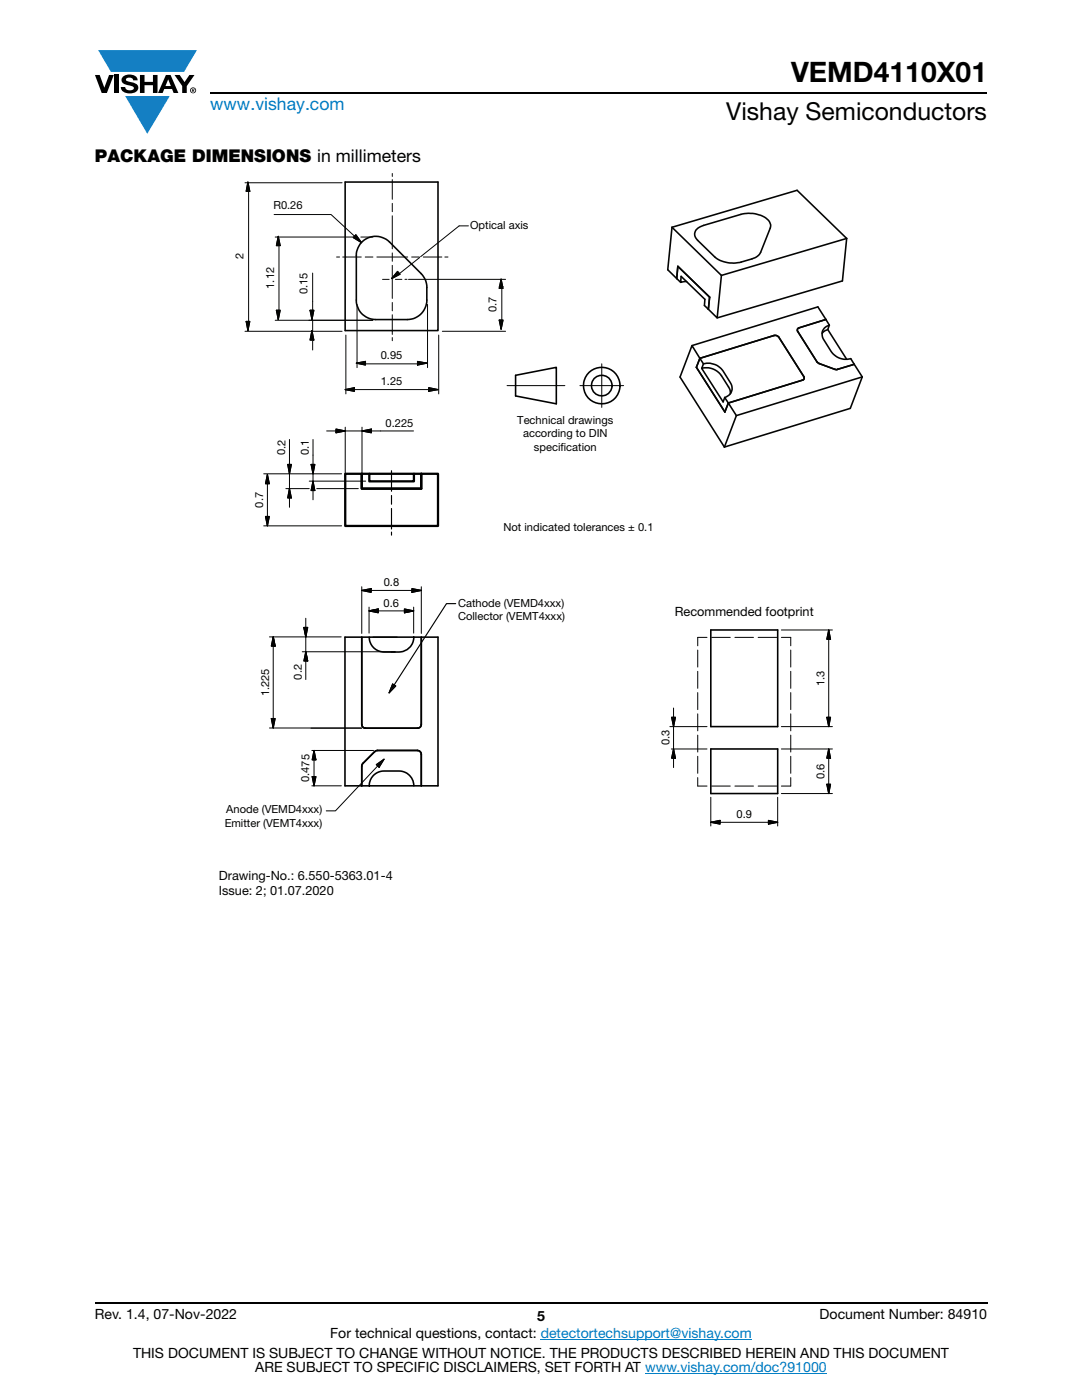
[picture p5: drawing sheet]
<svg xmlns="http://www.w3.org/2000/svg" width="216mm" height="279mm" viewBox="0 0 216 279" stroke-linecap="round" stroke-linejoin="round" font-family="sans-serif">
<g fill="#147fc3">
<path d="M19.6 10h19.7l-2.6 4.3h-1.1h-13.5z"/>
<path d="M25 19.2h8.9l-4.5 7.5z"/>
</g>
<g fill="#000">
<path d="M18.9 15h1l.9 2.5 1-2.5h.9l-1.4 3.6h-1zM22.9 15h.9v3.6h-.9zM24.6 15.3a2.1 2.1 0 0 1 2.8 .3l.1 .4h-.9a.79 .79 0 0 0-.7-.5 .79 .79 0 0 0-.8 .4l.3 .3 1 .2a1.08 1.08 0 0 1 1.2 1 1.08 1.08 0 0 1-1.1 1.2 1.73 1.73 0 0 1-2.4-1.2h.9a.96 .96 0 0 0 .8 .6 .96 .96 0 0 0 .9-.4 1.31 1.31 0 0 0-1.2-.6 1.03 1.03 0 0 1-1.1-.6 1.03 1.03 0 0 1 .2-1.1zM27.9 15h.9v1.3h1.7v-1.3h.9v3.6h-.9v-1.6h-1.7v1.6h-.9zM34.8 15h1.1l.9 1.4 1-1.4h1l-1.5 2.2v1.4h-.9v-1.4z"/>
<path d="M33.6 15.9l.5 1.3h-1.1zM33.1 15l-1.6 3.6h1l.3-.8h1.5l.3 .8h1l-1.6-3.6z"/>
<path d="M38.4 17.8h.2v.2h-.2zM38.3 17.7v.7h.1v-.3l.4 .3-.2-.3 .2-.2-.1-.2z"/>
<path d="M38.1 18a.46 .46 0 0 1 .9 0 .46 .46 0 0 1-.9 0zM37.9 18a.6 .6 0 0 0 1.2 0 .6 .6 0 0 0-1.2 0z"/>
</g>
<path d="M42 18.6h155M18.9 260h178.1" fill="none" stroke="#000" stroke-width=".36"/>
<path d="M107.9 267.3h42.1M128.7 274h36.3" fill="none" stroke="#007ec4" stroke-width=".2"/>
<g fill="none" stroke="#040503" stroke-width=".32">
<path d="M68.9 36.3h18.5v29.7h-18.5zM72.1 48.4a3.9 3.9 0 0 1 5.6-.1l6.3 6.3a3.8 3.8 0 0 1 1.2 2.8v2.5a3.9 3.9 0 0 1-3.9 3.9h-6.3a3.9 3.9 0 0 1-3.9-3.9v-9.3l.3-1.2zM134.1 45.4l-.9 8.4 1.8 1.8M134.1 45.4l9.8 9.6M134.1 45.4l25-7.4 9.8 9.6M135 55.6l.3-2.5 6.3 6.2M135 55.6l.8 .7M137 56.2l-1.2 .1 .1-1.1 4.8 4.5-.1 1.3 .7 .7M139.1 45.7l1.3-.7 7.4-2.2a5.8 5.8 0 0 1 5.7 1.3l.3 .8-.1 .4-1.9 5.1a2.62 2.62 0 0 1-1.8 1.3l-2.1 .6a6 6 0 0 1-5.3-1l-3.4-3.3a1.47 1.47 0 0 1-.1-2.3zM141.6 59.3l-.3 2.4M143.9 55l-.8 8.4-1.8-1.7M168.9 47.6l-.8 8.5-25 7.3"/>
<path d="M168.9 47.6l-25 7.4M139.6 71.5l-.6 1.8 5.6 8.9M139.6 71.5l-1.5-2.5-2.4 6.3 8.8 13.9M140 73.5a3.6 3.6 0 0 1 3.9 1.5l1.7 2.7 .1 .9M140 73.5l4.3 6.7 .3-.9M140.4 72.6a3.7 3.7 0 0 1 3.9 1.5l1.4 2.2a1.91 1.91 0 0 1-1.1 3M140.4 72.6l-.4 .9M154.4 67l-14.8 4.5 .8 1.1M154.4 67l-14.8 4.5M154.4 67h.5l.5 .3 5 7.8v.6l-.3 .2M160.1 75.9l-14.8 4.5-.7-1.1M160.1 75.9l-14.8 4.5"/>
<path d="M163 72.2l.4 .3M163.4 72.6l3.2 1.1h.5M164.8 63.8l.7 1.1M164.8 63.8l-5.3 1.6-.3 .1-.1 .4 3.9 6.3M164.8 63.8l-1.6-2.6-25.1 7.8M165.2 65.8l-.6 .2-.6 .5M165.5 64.9l-.3 .9 3.7 5.9M165.5 64.9a1.86 1.86 0 0 0-1.1 3l1.4 2.2a3.5 3.5 0 0 0 4 1.5l2.3 3.6M166.6 73.7h.5M170.5 72.7l-3.4 1M172.1 75.2l-2.4 6.3-25.2 7.7M172.1 75.2l-25.2 7.7"/>
<path d="M145.3 80.4l-.7 1.8M145.3 80.4l1.6 2.5M146.9 82.9l-2.4 6.3"/>
</g>
<path d="M49.5 64.2v1.8" fill="none" stroke="#040503" stroke-width=".23"/>
<path d="M49.1 64.2h.7l-.3 1.8z" fill="#040503"/>
<path d="M49.5 36.3v1.9M49.1 64.2h.7l-.3 1.8z" fill="none" stroke="#040503" stroke-width=".23"/>
<path d="M49.5 36.3l.3 1.9h-.7z" fill="#040503"/>
<path d="M49.5 36.3l.3 1.9h-.7zM68.9 77.7h1.8" fill="none" stroke="#040503" stroke-width=".23"/>
<path d="M68.9 77.8l1.8-.4v.7z" fill="#040503"/>
<path d="M68.9 77.8l1.8-.4v.7zM85.5 77.8h1.9" fill="none" stroke="#040503" stroke-width=".23"/>
<path d="M85.5 77.4l1.9 .3-1.9 .4z" fill="#040503"/>
<path d="M85.5 77.4l1.9 .3-1.9 .4z" fill="none" stroke="#040503" stroke-width=".23"/>
<path d="M79.3 54.2l.5 .5-1.7 .9z" fill="#040503"/>
<path d="M79.3 54.2l.5 .5-1.7 .9zM79.6 54.5l-1.4 1 1.1-1.3 .5 .5-1.6 .9M71.1 72.5h1.8" fill="none" stroke="#040503" stroke-width=".23"/>
<path d="M71.1 72.5l1.8-.4v.8z" fill="#040503"/>
<path d="M71.1 72.5l1.8-.4v.8zM83.3 72.5h1.9" fill="none" stroke="#040503" stroke-width=".23"/>
<path d="M83.3 72.1l1.9 .4-1.9 .4z" fill="#040503"/>
<path d="M55.5 61.9v1.9M83.3 72.1l1.9 .4-1.9 .4z" fill="none" stroke="#040503" stroke-width=".23"/>
<path d="M55.1 61.9h.8l-.4 1.9z" fill="#040503"/>
<path d="M55.5 47.2v1.8M55.1 61.9h.8l-.4 1.9z" fill="none" stroke="#040503" stroke-width=".23"/>
<path d="M55.5 47.2l.4 1.8h-.7z" fill="#040503"/>
<path d="M55.5 47.2l.4 1.8h-.7zM62.2 61.9v1.9" fill="none" stroke="#040503" stroke-width=".23"/>
<path d="M61.9 61.9h.7l-.4 1.9z" fill="#040503"/>
<path d="M61.9 61.9h.7l-.4 1.9zM62.2 66v1.9" fill="none" stroke="#040503" stroke-width=".23"/>
<path d="M62.2 66l.4 1.9h-.7z" fill="#040503"/>
<path d="M62.2 66l.4 1.9h-.7zM100 63.9v1.8" fill="none" stroke="#040503" stroke-width=".23"/>
<path d="M99.6 63.9h.8l-.4 1.8z" fill="#040503"/>
<path d="M100 55.7v1.9M99.6 63.9h.8l-.4 1.8z" fill="none" stroke="#040503" stroke-width=".23"/>
<path d="M100 55.7l.4 1.9h-.8z" fill="#040503"/>
<path d="M70.8 47.1l1.3 1.3M99.6 57.6l.4-1.9 .4 1.9M99.6 57.2h.8M100 55.7l.4 1.9h-.8z" fill="none" stroke="#040503" stroke-width=".23"/>
<path d="M71 46.9l1.1 1.5-1.6-1z" fill="#040503"/>
<path d="M71 46.9l1.1 1.5-1.6-1z" fill="none" stroke="#040503" stroke-width=".23"/>
<g fill="none" stroke="#040503" stroke-width=".2">
<path d="M48.9 36.5h19.4M49.6 38.3v26M78.3 34.6v.6M78.3 35.8v4M54.7 42.8h11.4l4.8 4.5M54.9 47.3h16.1M55.7 49.2v12.9M62.4 54.5v7.6M67.2 51.3h.6M68.4 51.3h3.7M72 47.3h2.4M72.9 51.3h1.5"/>
<path d="M75.2 51.3h6.2M76.3 55.8h1.3M78.3 40.6v1.7M78.3 43.1v6.6M78.3 50.5v1.6M78.3 53v6.6M78.9 55.8h1.3M80.8 55.7h.4M81.5 55.8h19.4M82.1 51.3h1.6M83.7 51.4l-4 3.2M84.5 51.3h3.7"/>
<path d="M88.8 51.3h.6M93.5 45.1h-1.9l-7.7 6.1M100.1 57.3v6.7M48.9 66.1h19.4M54.9 63.9h19.5M62.4 63.9v2.2M62.4 68v1.9M69 66.9v11.7M70.7 77.7h14.8M71.2 60.7v12.7M73.1 72.6h10.4M78.3 60.4v1.6"/>
<path d="M78.3 62.8v3.9M78.3 67.4v.6M85.3 60.7v12.7M87.5 66.9v11.7M88.3 66.1h12.6"/>
</g>
<g fill="none" stroke="#000" stroke-width=".2">
<path d="M101.2 77h11.5M115.7 77h8.7M120.1 72.6v8.7M52.6 94.6h15.6M53.4 96.4v6.7M57 97.5h4.7M57.8 87.7v5M57.8 94.6v2.9M57.8 99.4v1.8M61.7 96h11.3M62.5 94.6v1.4M62.5 97.9v1.8"/>
<path d="M62.5 87.7v5M63.2 97.5h8.3M65.2 86h1.8M68.9 86h3.3M68.9 85.3v10M72.2 85.3v10M74.1 86h8.4M52.6 104.9h15.6M72.2 117.1v9.3M74.1 117.8h8.1M84.1 117.1v9.3M62 145.3h10.2"/>
<path d="M62.2 156.8h5.9M62.2 149.8h12.3M62.7 151.6v3.4M75.4 152.9l-8.5 8.9h-1.8"/>
</g>
<g fill="none" stroke="#000" stroke-width=".32">
<path d="M102.9 74.9l8.1-1.6v7.3l-8.1-1.6zM73.7 127.2h-1.5v17.4M73.7 127.2h8.9a2.97 2.97 0 0 1-3 2.9h-3a2.97 2.97 0 0 1-2.9-2.9zM82.6 127.2h1.5v17.4M72.2 156.8v-4.2l2.8-2.8h8.3a.77 .77 0 0 1 .8 .7v6.3M72.2 144.6a.74 .74 0 0 0 .7 .7h10.4a.73 .73 0 0 0 .8-.7M72.2 144.6v-17.4h-3.4v29.6h4.9M74.7 154.6l.6-.4 1-.3h3.3a2.94 2.94 0 0 1 3 2.9h-8.9l.2-1.2zM84.1 144.6v-17.4h3.3v29.6h-4.8"/>
<circle cx="120.1" cy="77" r="3.6"/>
<circle cx="120.1" cy="77" r="2.05"/>
</g>
<g fill="none" stroke="#000" stroke-width=".23">
<path d="M53.4 94.7v1.8M53.4 94.7l.3 1.8h-.7zM57.4 92.7h.7l-.3 1.9zM57.8 92.7v1.9M57.8 97.5l.3 1.9h-.7zM57.8 97.5v1.9M62.1 92.7h.7l-.3 1.9zM62.5 96l.3 1.9h-.7zM62.5 96v1.9M62.5 92.7v1.9M67 86h1.9M67 85.6l1.9 .4-1.9 .4z"/>
<path d="M72.2 86l1.9-.4v.8zM72.2 86h1.9M78.1 93.9v4.1M78.1 98.9v1.7M53 103.1h.7l-.3 1.8zM53.4 103.1v1.8M72.2 117.8l1.9-.3v.7zM72.2 117.8h1.9M78.1 101.5v4.1M78.1 106.2v.6M82.2 117.8h1.9M82.2 117.5l1.9 .3-1.9 .4z"/>
<path d="M73.6 121.9h1.9M74.4 127.2h4.9M78.1 130.1h.8M62.3 155h.7l-.3 1.8zM62.7 149.8v1.8M62.7 155v1.8M62.7 149.8l.3 1.8h-.7zM75.1 152.6l1.5-1.1-1 1.6z"/>
</g>
<g fill="#000">
<path d="M53.4 94.7l.3 1.8h-.7zM57.4 92.7h.7l-.3 1.9zM57.8 97.5l.3 1.9h-.7zM62.1 92.7h.7l-.3 1.9zM62.5 96l.3 1.9h-.7zM67 85.6l1.9 .4-1.9 .4zM72.2 86l1.9-.4v.8zM53 103.1h.7l-.3 1.8zM72.2 117.8l1.9-.3v.7zM82.2 117.5l1.9 .3-1.9 .4zM62.3 155h.7l-.3 1.8zM62.7 149.8l.3 1.8h-.7z"/>
<path d="M75.1 152.6l1.5-1.1-1 1.6z"/>
</g>
<path d="M68.9 94.6h3.3v2.9h11.9v-2.9h3.3v10.4h-18.5zM73.7 94.6h8.9v1.5h-8.9zM73.7 94.6h-1.5v2.9h11.9v-2.9h-1.5" fill="none" stroke="#000" stroke-width=".46"/>
<path d="M75.1 152.6l1.5-1.1-1 1.6zM76.6 151.5l-1.2 1.4" fill="none" stroke="#232558" stroke-width=".23"/>
<path d="M73.6 121.9l1.9-.4z" fill="#040503"/>
<path d="M73.6 121.9l1.9-.4z" fill="none" stroke="#000" stroke-width=".23"/>
<path d="M73.6 121.9l1.9-.4v.8z" fill="#040503"/>
<path d="M73.6 121.9l1.9-.4v.8zM80.7 121.9h1.8" fill="none" stroke="#000" stroke-width=".23"/>
<path d="M80.7 122.3l1.8-.4z" fill="#040503"/>
<path d="M80.7 122.3l1.8-.4z" fill="none" stroke="#000" stroke-width=".23"/>
<path d="M80.7 121.5l1.8 .4-1.8 .4z" fill="#040503"/>
<path d="M54.5 127.1v1.8M80.7 121.5l1.8 .4-1.8 .4z" fill="none" stroke="#000" stroke-width=".23"/>
<path d="M73.6 121.2v5.2M75.5 121.9h5.2M82.5 121.2v5.2" fill="none" stroke="#000" stroke-width=".2"/>
<path d="M54.5 127.1l.4 1.8z" fill="#040503"/>
<path d="M54.5 127.1l.4 1.8z" fill="none" stroke="#000" stroke-width=".23"/>
<path d="M54.5 127.1l.4 1.8h-.8z" fill="#040503"/>
<path d="M54.5 127.1l.4 1.8h-.8zM54.5 143.4v1.9" fill="none" stroke="#000" stroke-width=".23"/>
<path d="M54.1 143.4h.8l-.4 1.9z" fill="#040503"/>
<path d="M61 125.2v1.9M54.1 143.4h.8l-.4 1.9z" fill="none" stroke="#000" stroke-width=".23"/>
<path d="M53.8 127.1h14.3M54.5 128.9v14.5M53.8 145.3h18.3" fill="none" stroke="#000" stroke-width=".2"/>
<path d="M60.6 125.2l.4 1.9z" fill="#040503"/>
<path d="M60.6 125.2l.4 1.9z" fill="none" stroke="#000" stroke-width=".23"/>
<path d="M60.6 125.2h.8l-.4 1.9z" fill="#040503"/>
<path d="M60.6 125.2h.8l-.4 1.9zM61 130.1v1.8" fill="none" stroke="#000" stroke-width=".23"/>
<path d="M61 130.1l.4 1.8z" fill="#040503"/>
<path d="M61 130.1l.4 1.8z" fill="none" stroke="#000" stroke-width=".23"/>
<path d="M61 130.1l.4 1.8h-.8z" fill="#040503"/>
<path d="M61 130.1l.4 1.8h-.8z" fill="none" stroke="#000" stroke-width=".23"/>
<path d="M60.3 130.1h18.5M61 123.4v1.8M61 127.1v3M61 131.9v3.7" fill="none" stroke="#000" stroke-width=".2"/>
<path d="M78.6 136.7l-1 1.6" fill="none" stroke="#232558" stroke-width=".23"/>
<path d="M78.4 136.5l-.8 1.8z" fill="#232558"/>
<path d="M78.4 136.5l-.8 1.8zM78.4 136.5l.6 .4-1.4 1.4z" fill="none" stroke="#232558" stroke-width=".23"/>
<path d="M78.4 136.5l.6 .4-1.4 1.4z" fill="#000"/>
<g fill="none" stroke="#000" stroke-width=".23">
<path d="M78.4 136.5l.6 .4-1.4 1.4zM90.9 120.5h-1.8l-10.5 16.2M165.4 125.7l.3 1.9h-.7zM165.4 125.7v1.9M134 143.2h.8l-.4 1.8zM134.4 149.5v1.8M134.4 143.2v1.8M134.4 149.5l.4 1.8h-.8zM165 143.2h.7l-.3 1.8zM165 156.5h.7l-.3 1.9zM165.4 149.5l.3 1.8h-.7zM165.4 143.2v1.8"/>
<path d="M165.4 156.5v1.9M165.4 149.5v1.8M141.8 164.1l1.9-.4v.8zM141.8 164.1h1.9M153.3 163.7l1.9 .4-1.9 .4zM153.3 164.1h1.9"/>
</g>
<path d="M141.8 125.7h13.4v19.3h-13.4zM141.8 149.5h13.4v8.9h-13.4z" fill="none" stroke="#000" stroke-width=".32"/>
<path d="M165.4 125.7l.3 1.9h-.7zM134 143.2h.8l-.4 1.8zM134.4 149.5l.4 1.8h-.8zM165 143.2h.7l-.3 1.8zM165 156.5h.7l-.3 1.9zM165.4 149.5l.3 1.8h-.7zM141.8 164.1l1.9-.4v.8zM153.3 163.7l1.9 .4-1.9 .4z" fill="#000"/>
<g fill="none" stroke="#000" stroke-width=".2">
<path d="M139.2 129.7v3.4M139.2 134v3.4M139.2 138.2v3.4M141.1 127.2h-1.9v1.7M142 127.2h3.7M146.6 127.2h3.8M151.3 127.2h3.7M155.9 125.7h10.2M155.9 127.2h1.9v1.7M157.8 129.7v3.4M157.8 134v3.4M157.8 138.2v3.4"/>
<path d="M165.4 127.6v15.6M133.7 145h7.4M134 149.5h7.1M134.4 141.3v1.9M134.4 145v4.5M134.4 151.3v1.9M139.2 142.5v3.4M139.2 146.7v3.4M139.2 150.9v3.4M139.2 155.2v1.7h1.9M141.8 159.1v5.7M142 156.9h3.7"/>
<path d="M146.6 156.9h3.8M151.3 156.9h3.7M155.2 159.1v5.7M155.9 145h10.2M155.9 158.4h10.2M155.9 149.5h10.2M157.8 155.2v1.7h-1.9M157.8 142.5v3.4M157.8 146.7v3.4M157.8 150.9v3.4M165.4 151.3v5.2M143.7 164.1h9.6"/>
</g>
<text font-size="5.6" x="157.9" y="16.4">VEMD4110X01</text>
<text font-size="4.9" x="144.9" y="24">Vishay Semiconductors</text>
<text font-size="3.5" fill="#007ec4" x="42" y="21.9">www.vishay.com</text>
<text font-size="3.5" x="18.9" y="32.3">PACKAGE DIMENSIONS in millimeters</text>
<g font-size="2.8">
<text x="18.9" y="263.3">Rev. 1.4, 07-Nov-2022</text>
<text x="107.2" y="263.6">5</text>
<text x="163.6" y="263.3">Document Number: 84910</text>
<text x="65.9" y="267.1">For technical questions, contact: detectortechsupport@vishay.com</text>
<text x="26.5" y="271">THIS DOCUMENT IS SUBJECT TO CHANGE WITHOUT NOTICE. THE PRODUCTS DESCRIBED HEREIN AND THIS DOCUMENT</text>
<text x="50.9" y="273.8">ARE SUBJECT TO SPECIFIC DISCLAIMERS, SET FORTH AT www.vishay.com/doc?91000</text>
</g>
<text font-size="2.5" x="134.6" y="122.9">Recommended footprint</text>
<g font-size="2.5" fill="#040503">
<text x="43.7" y="175.6">Drawing-No.: 6.550-5363.01-4</text>
<text x="43.7" y="178.6">Issue: 2; 01.07.2020</text>
</g>
<g font-size="2.2" fill="#040503">
<text x="54.6" y="41.8">R0.26</text>
<text x="54.7" y="57.6" transform="rotate(-90 54.7 57.6)">1.12</text>
<text x="61.3" y="58.7" transform="rotate(-90 61.3 58.7)">0.15</text>
</g>
<g font-size="2.2">
<text x="93.8" y="45.8">Optical axis</text>
<text x="48.6" y="51.8" transform="rotate(-90 48.6 51.8)">2</text>
<text x="99.1" y="62.3" transform="rotate(-90 99.1 62.3)">0.7</text>
<text x="76" y="71.6">0.95</text>
<text x="76" y="76.8">1.25</text>
<text x="77" y="85.2">0.225</text>
<text x="103.2" y="84.6">Technical drawings</text>
<text x="104.4" y="87.3">according to DIN</text>
<text x="106.5" y="90">specif</text>
<text x="111.8" y="90">ication</text>
<text x="56.9" y="90.8" transform="rotate(-90 56.9 90.8)">0.2</text>
<text x="61.6" y="90.8" transform="rotate(-90 61.6 90.8)">0.1</text>
<text x="52.5" y="101.3" transform="rotate(-90 52.5 101.3)">0.7</text>
<text x="100.5" y="105.9">Not indicated tolerances ± 0.1</text>
<text x="76.6" y="117">0.8</text>
<text x="76.5" y="121.1">0.6</text>
<text x="91.4" y="121.1">Cathode (VEMD4xxx)</text>
<text x="91.4" y="123.8">Collector (VEMT4xxx)</text>
<text x="60.2" y="135.6" transform="rotate(-90 60.2 135.6)">0.2</text>
<text x="164.5" y="136.9" transform="rotate(-90 164.5 136.9)">1.3</text>
<text x="53.7" y="139" transform="rotate(-90 53.7 139)">1.225</text>
<text x="133.6" y="148.8" transform="rotate(-90 133.6 148.8)">0.3</text>
<text x="164.5" y="155.5" transform="rotate(-90 164.5 155.5)">0.6</text>
<text x="61.7" y="156.1" transform="rotate(-90 61.7 156.1)">0.475</text>
<text x="44.8" y="165">Emitter (VEMT4xxx)</text>
<text x="45.2" y="162.3">Anode (VEMD4xxx)</text>
<text x="147" y="163.3">0.9</text>
</g>
</svg>
